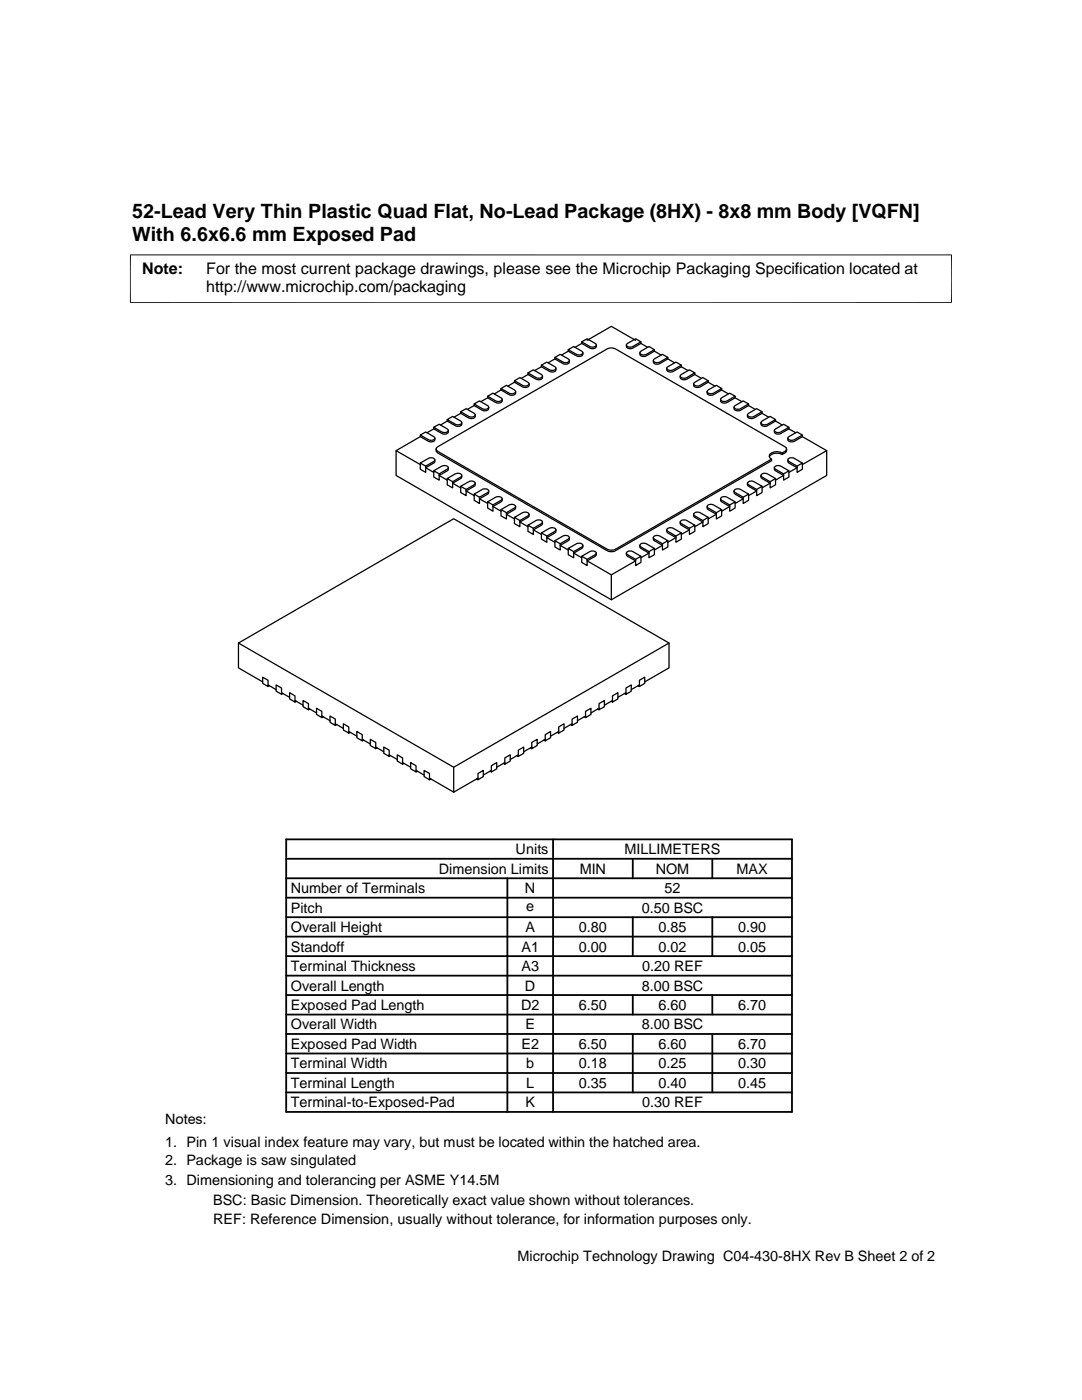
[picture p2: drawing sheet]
<svg xmlns="http://www.w3.org/2000/svg" width="216mm" height="279mm" viewBox="0 0 216 279" stroke-linecap="round" stroke-linejoin="round" font-family="sans-serif">
<g fill="none" stroke="#000" stroke-width=".25">
<path d="M97.3 79.4l-1.4 .8M97.3 79.1v.3l1.6 .9 .5 .2a.65 .65 0 0 0 .8-.8M97.3 79.1l1.1-.6 1.6 .9 .2 .3a.91 .91 0 0 1-1.3 .3zM100 77.5v.3l1.8 1.1a.73 .73 0 0 0 1.1-.8M100 77.8l-1.4 .8M100 77.5l1-.6 1.7 .9 .2 .3a.93 .93 0 0 1-1.3 .4zM102.7 76v.3l1.6 .9 .5 .1a.64 .64 0 0 0 .8-.7M102.7 76.3l-1.4 .8M102.7 76l1-.6 1.6 .9 .3 .3-.1 .2a.99 .99 0 0 1-1.2 .1zM105.3 74.7l-1.3 .8M105.3 74.4v.3l1.9 1.1a.7 .7 0 0 0 .7-.1 .7 .7 0 0 0 .3-.6M105.3 74.4l1.1-.6 1.6 .9 .2 .4a.87 .87 0 0 1-1.2 .3z"/>
<path d="M108 73.2l-1.3 .8M108 72.9v.3l1.9 1a.7 .7 0 0 0 .7 0 .7 .7 0 0 0 .3-.7M108 72.9l1.1-.6 1.6 .9 .2 .3a.9 .9 0 0 1-1.3 .3zM110.7 71.6l-1.3 .8M110.7 71.3v.3l1.9 1.1a.73 .73 0 0 0 1-.8M110.7 71.3l1.1-.6 1.6 .9 .2 .3a.9 .9 0 0 1-1.3 .4zM113.4 69.8v.3l1.6 .9 .5 .1a.64 .64 0 0 0 .8-.7M113.4 70.1l-1.3 .8M113.4 69.8l1.1-.6 1.6 .9 .2 .3a.93 .93 0 0 1-1.3 .3zM116.1 68.2v.3l1.6 1 .5 .1a.64 .64 0 0 0 .8-.7M116.1 68.5l-1.4 .8M116.1 68.2l1.1-.6 1.6 .9 .2 .4a.91 .91 0 0 1-1.3 .3z"/>
<path d="M117.2 67.9l4.8-2.8 4.8 2.8M125 68.7l1.8-1.1 1.1 .6-1.9 1.1a.67 .67 0 0 1-1-.6zM127.9 70.1l1.6-.9 1.1 .6-1.9 1a.64 .64 0 0 1-.6 0 .64 .64 0 0 1-.4-.5zM127.9 68.2v.3l-1.6 1-.5 .1a.64 .64 0 0 1-.8-.7M127.9 68.5l1.3 .8M130.6 69.8v.3l-1.9 1a.71 .71 0 0 1-.7 0 .71 .71 0 0 1-.3-.7M130.6 70.1l1.3 .8M130.6 71.6l1.6-.9 1.1 .6-1.9 1a.64 .64 0 0 1-.7 .1 .64 .64 0 0 1-.3-.6zM133.1 73.3l1.8-1 1.1 .6-1.7 .9-.5 .1a.55 .55 0 0 1-.7-.6zM133.3 71.3v.3l-1.9 1.1a.71 .71 0 0 1-.7-.1 .71 .71 0 0 1-.3-.7M133.3 71.6l1.3 .8M135.8 74.9l1.8-1.1 1 .6-1.8 1.1a.65 .65 0 0 1-1-.6z"/>
<path d="M136 73.2l1.3 .8M136 72.9v.3l-1.9 1a.72 .72 0 0 1-.8 0 .72 .72 0 0 1-.3-.7M138.5 76.5l1.8-1.1 1 .6-1.8 1-.9-.1-.1-.1zM138.6 74.7l1.4 .8M138.6 74.4v.3l-1.8 1.1a.72 .72 0 0 1-.8-.1 .72 .72 0 0 1-.3-.6M141.3 77.8l1.6-.9 1.1 .6-1.8 1a.64 .64 0 0 1-.7 .1 .64 .64 0 0 1-.4-.6zM141.3 76v.3l-1.6 .9-.5 .1a.64 .64 0 0 1-.8-.7M141.3 76.3l1.4 .8M143.8 79.5l1.8-1 1.1 .6-1.6 .9-.6 .1a.64 .64 0 0 1-.7-.4zM144 77.5v.3l-1.8 1.1a.71 .71 0 0 1-.8-.1 .71 .71 0 0 1-.3-.7M144 77.8l1.4 .8M146.7 79.1v.3l-1.9 1a.7 .7 0 0 1-.7 0 .7 .7 0 0 1-.3-.7"/>
<path d="M146.7 79.4l1.3 .8M83.9 92.4v1.2l1 .7v-1.3M83.9 92.4l1.8-1a.65 .65 0 0 1 1 .5l-1.8 1.1zM83.9 86.8v.3l1.8 1.1a.72 .72 0 0 0 .8-.1 .72 .72 0 0 0 .3-.7M83.9 86.8l1-.6 1.7 .9 .2 .3a.91 .91 0 0 1-1.3 .4zM83.9 87.1l-4.9 2.8M86.6 94v1.2l1 .6v-1.2M86.6 94l1.6-1 .5-.1a.55 .55 0 0 1 .7 .6l-1.8 1.1zM86.6 85.3v.3l1.8 1a.73 .73 0 0 0 1.1-.7M86.6 85.6l-1.4 .8M86.6 85.3l1-.6 1.6 .9 .3 .3a.93 .93 0 0 1-1.3 .3zM86.8 91.8v.3l-.2 .3-1.7 .9 1.7 1"/>
<path d="M87 89.6v.4l.4 .4 33.8 19.5a1.79 1.79 0 0 0 1.6 0l31.1-18v-.3M89.2 95.5l1.9-1a.76 .76 0 0 1 1 .5l-1.8 1.1zM89.2 95.5v1.3l1.1 .6v-1.3M89.2 84l-1.3 .8M89.2 83.7v.3l1.9 1.1a.71 .71 0 0 0 .7-.1 .71 .71 0 0 0 .3-.7M89.2 83.7l1.1-.6 1.6 .9 .2 .3a.9 .9 0 0 1-1.3 .4zM89.5 93.3l-.1 .5-.2 .2-1.6 .9 1.6 .9M91.9 97v1.3l1.1 .6v-1.2M91.9 82.5l-1.3 .8M91.9 82.2v.3l1.6 .9 .6 .1a.63 .63 0 0 0 .7-.7M91.9 97l1.9-1a.65 .65 0 0 1 1 .6l-1.8 1.1zM91.9 82.2l1.1-.6 1.6 .9 .2 .3a.87 .87 0 0 1-1.3 .3z"/>
<path d="M92.1 94.9v.5l-.2 .1-1.6 .9 1.6 1M94.6 98.6v1.2l1.1 .7v-1.3M94.6 80.9l-1.3 .8M94.6 80.6v.3l1.9 1.1a.7 .7 0 0 0 .7-.1 .7 .7 0 0 0 .3-.6M94.6 98.6l1.9-1a.65 .65 0 0 1 1 .5l-1.8 1.1zM94.6 80.6l1.1-.6 1.6 .9 .2 .4a.87 .87 0 0 1-1.3 .3zM94.8 96.4v.5l-.2 .1-1.6 1 1.6 .9M97.5 98v.4l-.2 .2-1.6 .9 1.6 1M100.2 99.5v.5l-.2 .2-1.6 .9 1.6 .9M143.8 99.5v.5l.2 .2 1.6 .9-1.6 .9M143.8 99.4l.4-.3h.6l1.9 1.1-1.1 .6-1.6-1-.2-.1zM146.5 98v.4l.2 .2 1.6 .9-1.6 1"/>
<path d="M146.5 81.1l1.8-1.1 1.1 .6-1.9 1.1a.65 .65 0 0 1-1-.6zM146.5 97.8a.99 .99 0 0 1 1.3-.1l1.6 .9-1.1 .6-1.6-.9-.2-.2zM149.1 96.4v.4l.3 .2 1.6 1-1.6 .9M149.2 96.3a.99 .99 0 0 1 1.3-.2l1.6 .9-1.1 .7-1.6-.9-.3-.4zM149.4 82.5l1.6-.9 1.1 .6-1.9 1a.65 .65 0 0 1-1-.5zM149.4 80.6v.3l-1.9 1.1a.7 .7 0 0 1-.7-.1 .7 .7 0 0 1-.3-.6M149.4 98.6v1.2l-1.1 .7v-1.3M149.4 80.9l1.3 .8M151.8 94.9v.3l.3 .3 1.6 .9-1.6 1M152.1 84l1.6-.9 1 .6-1.8 1.1a.64 .64 0 0 1-.7 0 .64 .64 0 0 1-.3-.6zM152.1 94.6l.8-.1 1.8 1-1 .6-1.6-.9-.3-.3zM152.1 97v1.3l-1.1 .6v-1.2"/>
<path d="M152.1 82.5l1.3 .8M152.1 82.2v.3l-1.6 .9-.6 .1a.64 .64 0 0 1-.8-.7M154.5 93.3l.1 .5 1.8 1.1-1.7 .9M154.6 85.7l1.8-1 1 .6-1.6 .9-.5 .1a.57 .57 0 0 1-.7-.6zM154.6 93.2l.4-.3h.6l1.8 1.1-1 .6-1.7-1-.1-.1zM154.7 95.5v1.3l-1 .6v-1.3M154.7 84l1.4 .8M154.7 83.7v.3l-1.8 1.1a.73 .73 0 0 1-1.1-.8M156.1 90.4v.3M157 89.6l-.1 .5-.8 .6a1.99 1.99 0 0 0-2.6 .5M157 89.6l-.4-.4-33.8-19.6a1.79 1.79 0 0 0-1.6 0l-33.8 19.6-.4 .4M157 89.6l-.1 .3-.8 .5a1.92 1.92 0 0 0-2.6 .4l.1 .5 .3 .3-31.1 18a1.79 1.79 0 0 1-1.6 0l-33.8-19.5-.4-.5"/>
<path d="M157.2 91.8v.4l.2 .2 1.6 .9-1.6 1M157.2 91.6a.99 .99 0 0 1 1.3-.1l1.6 .9-1.1 .6-1.6-.9-.2-.2zM157.2 87.3l1.8-1.1 1.1 .6-1.6 1-.5 .1a.64 .64 0 0 1-.8-.5zM157.4 85.3v.3l-1.8 1-.9-.1-.1-.1-.1-.5M157.4 94v1.2l-1 .6v-1.2M157.4 85.6l1.4 .8M160.1 92.4v1.2l-1.1 .7v-1.3M160.1 86.8v.3l-1.8 1.1a.7 .7 0 0 1-.8-.1 .7 .7 0 0 1-.3-.7M160.1 87.1l4.9 2.8M165 89.9v5l-43 24.8-43-24.8v-5l4.9 2.8M165 89.9l-4.9 2.8M97.3 100.2v1.2l1.1 .6v-1.2"/>
<path d="M97.3 100.2l1.6-1 .5-.1a.57 .57 0 0 1 .8 .6l-1.8 1.1zM100 101.7v1.3l1 .6v-1.3M100 101.7l1.8-1a.64 .64 0 0 1 .7-.1 .64 .64 0 0 1 .3 .6l-1.8 1.1zM102.7 103.3v1.2l1 .6v-1.2M102.7 103.3l1.8-1.1a.64 .64 0 0 1 .7 0 .64 .64 0 0 1 .3 .6l-1.8 1.1zM102.9 101.1l-.1 .5-.1 .1-1.7 .9 1.7 1M105.3 104.8v1.2l1.1 .7v-1.3M105.3 104.8l1.9-1a.65 .65 0 0 1 1 .6l-1.8 1zM105.6 102.6v.4l-.3 .3-1.6 .9 1.6 .9M108 106.4v1.2l1.1 .6v-1.2M108 106.4l1.6-1 .6-.1a.64 .64 0 0 1 .7 .4l-.2 .3-1.6 1zM108.2 104.2v.4l-.2 .2-1.6 .9 1.6 1"/>
<path d="M110.7 107.9v1.3l1.1 .6v-1.3M110.7 107.9l1.9-1a.65 .65 0 0 1 1 .5l-1.8 1.1zM110.9 105.7v.5l-.2 .2-1.6 .9 1.6 .9M113.4 109.5l1.6-1 .5-.1a.55 .55 0 0 1 .7 .6l-1.7 1.1zM113.4 109.5v1.2l1.1 .6v-1.2M113.6 107.3v.5l-1.8 1 1.6 1M116.1 111v1.2l1.1 .7v-1.3M116.1 111l1.8-1a.65 .65 0 0 1 1 .5l-1.7 1.1zM116.3 108.8v.4l-.2 .3-1.6 .9 1.6 .9M119 110.4v.3l-.2 .3-1.6 .9 4.8 2.8M125 110.4v.4l.2 .2 1.6 .9-4.8 2.8v5M125 110.2a.99 .99 0 0 1 1.3-.1l1.6 .9-1.1 .6-1.6-.9-.2-.2z"/>
<path d="M127.7 108.8v.5l.2 .2 1.6 .9-1.6 .9M127.9 108.5l.8-.1 1.9 1.1-1.1 .6-1.6-.9-.2-.4zM127.9 111v1.2l-1.1 .7v-1.3M130.4 107.3v.5l.2 .1 1.6 .9-1.6 1M130.6 107l.8-.1 1.9 1-1.1 .6-1.8-1.1v-.3zM130.6 109.5v1.2l-1.1 .6v-1.2M133 105.7v.3l.3 .4 1.6 .9-1.6 .9M133.1 105.6l.4-.3h.6l1.9 1.1-1.1 .6-1.6-1-.3-.3zM133.3 107.9v1.3l-1.1 .6v-1.3M135.7 104.2v.3l.3 .3 1.6 .9-1.6 1M135.8 104a.99 .99 0 0 1 1.2-.1l1.6 .9-1 .6-1.6-.9-.3-.3zM136 106.4v1.2l-1.1 .6v-1.2"/>
<path d="M138.4 102.6l.1 .5 1.8 1.1-1.7 .9M138.5 102.5l.4-.3h.6l1.8 1.1-1 .6-1.7-.9-.1-.2zM138.6 104.8v1.2l-1 .7v-1.3M141.1 101.1v.5l.2 .1 1.6 .9-1.6 1M141.3 100.8l.9-.1 1.8 1-1.1 .6-1.8-1.1v-.3zM141.3 103.3v1.2l-1 .6v-1.2M144 101.7v1.3l-1.1 .6v-1.3M146.7 100.2v1.2l-1.1 .6v-1.2M47.6 128.3l42.9-24.8 43 24.8-43 24.8zM47.6 128.3v5l4.8 2.8M53.5 136.7l1.6 .9M53.8 136.8l-.3 .2-1.1-.6v-1.3l1.1 .7v1.2"/>
<path d="M56.2 138.2l1.6 1M56.5 138.4l-.3 .2-1.1-.7v-1.2l1.1 .6v1.3M58.9 139.8l1.6 .9M59.1 140l-.2 .1-1.1-.6v-1.3l1.1 .7v1.2M121.9 140l.3 .1 1.1-.6v-1.3l-1.1 .7v1.2M122.2 139.8l-1.6 .9M124.6 138.4l.3 .2 1.1-.7v-1.2l-1.1 .6v1.3M124.9 138.2l-1.6 1M127.3 136.8l.3 .2 1.1-.6v-1.3l-1.1 .7v1.2M127.6 136.7l-1.6 .9M133.5 128.3v5l-4.8 2.8M61.6 141.4l1.6 .9"/>
<path d="M61.8 141.5l-.2 .1-1.1-.6v-1.2l1.1 .6v1.2M64.2 142.9l1.6 .9M64.5 143l-.3 .2-1-.6v-1.2l1 .6v1.2M66.9 144.4l1.6 1M67.2 144.6l-.3 .2-1.1-.7v-1.2l1.1 .6v1.3M69.6 146l1.6 .9M69.9 146.2l-.3 .1-1.1-.6v-1.3l1.1 .7v1.2M72.3 147.6l1.6 .9M72.6 147.7l-.3 .1-1.1-.6v-1.2l1.1 .6v1.2M75 149.1l1.6 .9M75.2 149.2l-.2 .2-1.1-.6v-1.2l1.1 .6v1.2M77.7 150.6l1.6 1"/>
<path d="M77.9 150.8l-.2 .2-1.1-.7v-1.2l1.1 .6v1.3M80.3 152.2l1.6 .9M80.6 152.4l-.3 .1-1-.6v-1.3l1 .7v1.2M83 153.8l1.6 .9M83.3 153.9l-.3 .2-1.1-.7v-1.2l1.1 .6v1.3M85.7 155.3l4.8 2.8M86 155.4l-.3 .2-1.1-.6v-1.2l1.1 .6v1.2M90.5 153.1v5M95.1 155.4l.3 .2 1-.6v-1.2l-1 .6v1.2M95.4 155.3l-4.9 2.8M97.8 153.9l.2 .2 1.1-.7v-1.2l-1.1 .6v1.3M98 153.8l-1.6 .9"/>
<path d="M100.5 152.4l.2 .1 1.1-.6v-1.3l-1.1 .7v1.2M100.7 152.2l-1.6 .9M103.1 150.8l.3 .2 1.1-.7v-1.2l-1.1 .6v1.3M103.4 150.6l-1.6 1M105.8 149.2l.3 .2 1.1-.6v-1.2l-1.1 .6v1.2M106.1 149.1l-1.6 .9M108.5 147.7l.3 .1 1.1-.6v-1.2l-1.1 .6v1.2M108.8 147.6l-1.6 .9M111.2 146.2l.3 .1 1-.6v-1.3l-1 .7v1.2M111.5 146l-1.6 .9M113.9 144.6l.3 .2 1-.7v-1.2l-1 .6v1.3M114.2 144.4l-1.7 1"/>
<path d="M116.6 143l.2 .2 1.1-.6v-1.2l-1.1 .6v1.2M116.8 142.9l-1.6 .9M119.3 141.5l.2 .1 1.1-.6v-1.2l-1.1 .6v1.2M119.5 141.4l-1.6 .9"/>
</g>
<path d="M26 50.8v9.7M189.9 50.8v9.7M189.9 50.9h-164M25.9 60.4h164" fill="none" stroke="#000" stroke-width=".2"/>
<g fill="none" stroke="#000" stroke-width=".36">
<path d="M57.1 179.2h100.9M57.1 175.3h100.9M57.1 171.4h100.9M57.1 167.5h100.9v54.4h-100.9zM101.2 175.3v46.6M110.4 167.5v54.4M126.3 171.4v3.9M142.1 171.4v3.9M57.1 186.9h100.9M57.1 183h100.9M57.1 198.6h100.9M57.1 194.7h100.9"/>
<path d="M57.1 190.8h100.9M126.3 183v7.8M126.3 198.6v3.9M142.1 183v7.8M142.1 198.6v3.9M57.1 214.1h100.9M57.1 206.4h100.9M57.1 202.5h100.9M57.1 210.2h100.9M57.1 218h100.9M126.3 206.4v11.6M142.1 206.4v11.6"/>
</g>
<g font-size="3.9">
<text x="26.4" y="43.5">52-Lead Very Thin Plastic Quad Flat, No-Lead Package (8HX) - 8x8 mm Body [VQFN]</text>
<text x="26.4" y="48">With 6.6x6.6 mm Exposed Pad</text>
</g>
<g font-size="3.2">
<text x="28.4" y="54.6">Note:</text>
<text x="41.1" y="58.3">http://www.microchip.com/packaging</text>
<text x="41.1" y="54.6">For the most current package drawings, please see the Microchip Packaging Specification located at</text>
</g>
<g font-size="2.9">
<text x="102.9" y="170.5">Units</text>
<text x="124.6" y="170.5">MILLIMETERS</text>
<text x="58" y="178.2">Number of Terminals</text>
<text x="87.6" y="174.4">Dimension Limits</text>
<text x="104.8" y="178.2">N</text>
<text x="115.7" y="174.4">MIN</text>
<text x="130.8" y="174.4">NOM</text>
<text x="132.6" y="178.2">52</text>
<text x="147" y="174.4">MAX</text>
<text x="58" y="182.1">Pitch</text>
<text x="105" y="181.8">e</text>
<text x="128" y="182.1">0.50 BSC</text>
<text x="58" y="186">Overall Height</text>
<text x="58" y="189.9">Standoff</text>
<text x="104.1" y="189.9">A1</text>
<text x="104.8" y="186">A</text>
<text x="115.5" y="186">0.80</text>
<text x="115.5" y="189.9">0.00</text>
<text x="131.4" y="186">0.85</text>
<text x="131.4" y="189.9">0.02</text>
<text x="147.3" y="186">0.90</text>
<text x="147.3" y="189.9">0.05</text>
<text x="58" y="193.8">Terminal Thickness</text>
<text x="58" y="197.7">Overall Length</text>
<text x="104.1" y="193.8">A3</text>
<text x="104.8" y="197.7">D</text>
<text x="128" y="197.7">8.00 BSC</text>
<text x="128.1" y="193.8">0.20 REF</text>
<text x="58" y="201.6">Exposed Pad Length</text>
<text x="104" y="201.6">D2</text>
<text x="115.5" y="201.6">6.50</text>
<text x="131.4" y="201.6">6.60</text>
<text x="147.3" y="201.6">6.70</text>
<text x="58" y="205.4">Overall Width</text>
<text x="58" y="209.3">Exposed Pad Width</text>
<text x="104" y="209.3">E2</text>
<text x="104.8" y="205.4">E</text>
<text x="115.5" y="209.3">6.50</text>
<text x="128" y="205.4">8.00 BSC</text>
<text x="131.4" y="209.3">6.60</text>
<text x="147.3" y="209.3">6.70</text>
<text x="58" y="213.2">Terminal Width</text>
<text x="105" y="213.2">b</text>
<text x="115.5" y="213.2">0.18</text>
<text x="131.4" y="213.2">0.25</text>
<text x="147.3" y="213.2">0.30</text>
<text x="58" y="217.1">Terminal Length</text>
<text x="58" y="221">Terminal-to-Exposed-Pad</text>
<text x="104.8" y="221">K</text>
<text x="105" y="217.1">L</text>
<text x="115.5" y="217.1">0.35</text>
<text x="128.1" y="221">0.30 REF</text>
<text x="131.4" y="217.1">0.40</text>
<text x="147.3" y="217.1">0.45</text>
<text x="32.9" y="224.3">Notes:</text>
<text x="32.9" y="228.9">1. Pin 1 visual index feature may vary, but must be located within the hatched area.</text>
<text x="32.9" y="232.6">2. Package is saw singulated</text>
<text x="32.9" y="236.5">3. Dimensioning and tolerancing per ASME Y14.5M</text>
<text x="42.5" y="244.3">REF: Reference Dimension, usually without tolerance, for information purposes only.</text>
<text x="42.5" y="240.6">BSC: Basic Dimension. Theoretically exact value shown without tolerances.</text>
<text x="103.2" y="251.7">Microchip Technology Drawing C04-430-8HX Rev B Sheet 2 of 2</text>
</g>
</svg>
